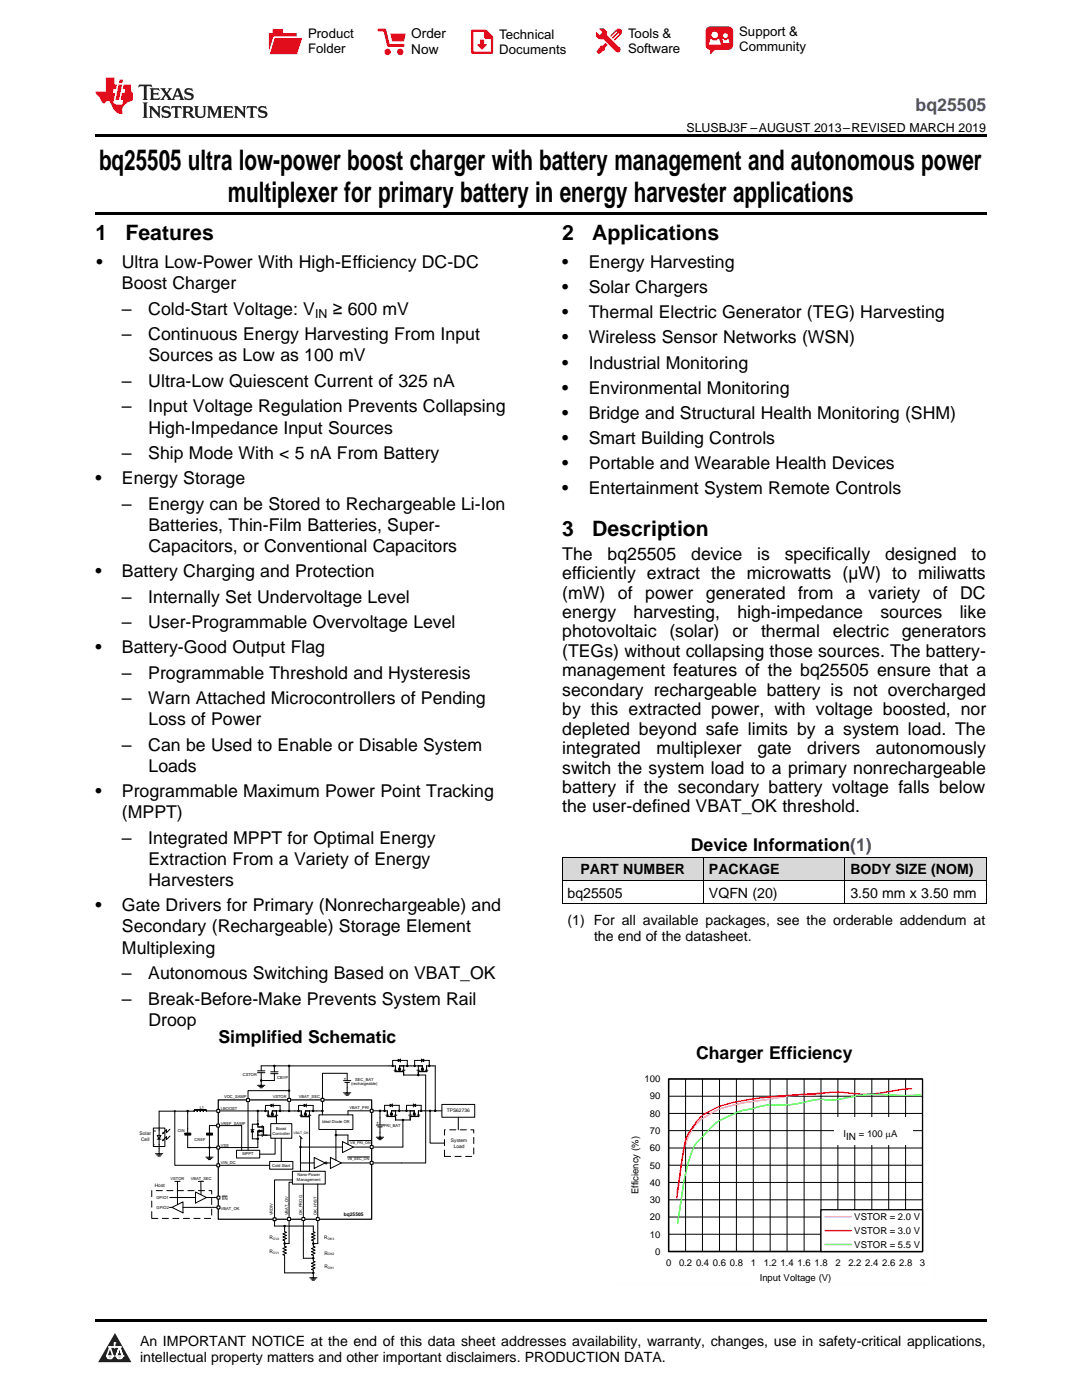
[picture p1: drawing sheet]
<svg xmlns="http://www.w3.org/2000/svg" width="216mm" height="279mm" viewBox="0 0 216 279" stroke-linecap="round" stroke-linejoin="round" font-family="sans-serif">
<g fill="#d8d8d8">
<path d="M112.2 171.1h28.2v4.7h-28.2z"/>
<path d="M140.4 171.1h28.2v4.7h-28.2z"/>
<path d="M168.6 171.1h28.2v4.7h-28.2z"/>
</g>
<path d="M22.9 266l3.3 5.9h-6.6z" fill="#231f20"/>
<path d="M21.3 270.6h1.2l-.3 .5h-.3a.53 .53 0 0 1-.6-.5z" fill-rule="evenodd" fill="#fff"/>
<path d="M21.3 270.6h1.2l-.3 .5h-.3a.53 .53 0 0 1-.6-.5z" fill="none" stroke="#231f20" stroke-width=".33"/>
<path d="M21.3 270.6l1.2 .1-.3 .4h-.5z" fill="none" stroke="#fff" stroke-width=".33"/>
<path d="M22.9 268.9h.1" fill="none" stroke="#fff" stroke-width=".33"/>
<path d="M22.9 268v.9z" fill="#fff"/>
<path d="M22.9 268v.9z" fill="none" stroke="#fff" stroke-width=".33"/>
<circle cx="22.9" cy="268" r=".16" fill="#fff"/>
<path d="M21.8 268.8h.1" fill="none" stroke="#fff" stroke-width=".33"/>
<path d="M21.8 268.8h2.2z" fill="#fff"/>
<path d="M21.8 268.8h2.2z" fill="none" stroke="#fff" stroke-width=".33"/>
<circle cx="24" cy="268.8" r=".16" fill="#fff"/>
<path d="M23.2 270.6h.1" fill="none" stroke="#fff" stroke-width=".33"/>
<path d="M23.8 268.8l-.6 1.8z" fill="#fff"/>
<path d="M23.8 268.8l-.6 1.8z" fill="none" stroke="#fff" stroke-width=".33"/>
<path d="M23.8 268.8l.7 1.8z" fill="#fff"/>
<path d="M23.8 268.8l.7 1.8z" fill="none" stroke="#fff" stroke-width=".33"/>
<path d="M24.4 270.6h.1" fill="none" stroke="#fff" stroke-width=".33"/>
<circle cx="21.3" cy="270.6" r=".16" fill="#fff"/>
<path d="M22 268.8l-.7 1.8z" fill="#fff"/>
<path d="M22 268.8l-.7 1.8z" fill="none" stroke="#fff" stroke-width=".33"/>
<path d="M22 268.8l.5 1.8z" fill="#fff"/>
<path d="M22 268.8l.5 1.8z" fill="none" stroke="#fff" stroke-width=".33"/>
<circle cx="22.5" cy="270.6" r=".16" fill="#fff"/>
<path d="M23.3 270.6h1.2a.63 .63 0 0 1-.6 .5 .63 .63 0 0 1-.6-.5z" fill-rule="evenodd" fill="#fff"/>
<path d="M23.3 270.6h1.2a.63 .63 0 0 1-.6 .5 .63 .63 0 0 1-.6-.5z" fill="none" stroke="#231f20" stroke-width=".33"/>
<path d="M23.3 270.6h1.2l-.4 .5h-.5z" fill="none" stroke="#fff" stroke-width=".33"/>
<path d="M23.2 270.6h.1" fill="none" stroke="#fff" stroke-width=".33"/>
<circle cx="24.5" cy="270.6" r=".16" fill="#fff"/>
<path d="M19 263.2h177.8v.5h-177.8z" fill="#000"/>
<g fill="none" stroke="#000" stroke-width=".2">
<path d="M133.4 215.3h50.7v34.5h-50.7M133.4 218.8h50.7M136.8 215.3v34.5M140.2 215.3v34.5M143.6 215.3v34.5M146.9 215.3v34.5M150.3 215.3v34.5M153.7 215.3v34.5M157 215.3v34.5M160.4 215.3v34.5M163.8 215.3v34.5M167.2 215.3v34.5"/>
<path d="M170.6 215.3v34.5M174 215.3v34.5M177.3 215.3v34.5M180.7 215.3v34.5M133.4 239.4h50.7M133.4 236h50.7M133.4 232.5h50.7M133.4 229.1h50.7M133.4 225.6h50.7M133.4 222.2h50.7M133.4 246.3h50.7M133.4 242.9h50.7"/>
</g>
<path d="M133.4 215.3h50.7v34.5h-50.7zM133.4 215.3v34.5h50.7" fill="none" stroke="#000" stroke-width=".26"/>
<path d="M163.5 218.5h-1.4a65.3 65.3 0 0 0-10.9 1.2 29.1 29.1 0 0 0-8.7 2.2 9.6 9.6 0 0 0-6 7.7l-1.4 8.4" fill="none" stroke="#f0f" stroke-width=".26"/>
<path d="M181.9 217.3a34.5 34.5 0 0 0-6.8 .9 36.5 36.5 0 0 1-8-.2l-9.2 .6a58.5 58.5 0 0 0-14.5 2.3l-1.3 .6a8.1 8.1 0 0 0-4.2 3.9 12.3 12.3 0 0 0-1.8 6.1l-1.1 7.6" fill="none" stroke="#f00" stroke-width=".26"/>
<path d="M183.6 218.5l-4.9 .1a30 30 0 0 0-11.5 .8l-1.4 .1a11.3 11.3 0 0 0-5.5 .5 31 31 0 0 1-7.3 .6l-2.4 .5a22.3 22.3 0 0 0-7.9 3.2l-2.4 2.4a7.9 7.9 0 0 0-2.7 4.6l-1 3.9-1.4 9" fill="none" stroke="#0f0" stroke-width=".26"/>
<path d="M163.8 241.4h20.3v8.4h-20.3z" fill-rule="evenodd" fill="#fff"/>
<path d="M163.8 241.4h20.3v8.4h-20.3z" fill="none" stroke="#000" stroke-width=".26"/>
<path d="M164.7 242.8h5.2" fill="none" stroke="#f0f" stroke-width=".26"/>
<path d="M164.7 245.6h5.2" fill="none" stroke="#f00" stroke-width=".26"/>
<path d="M164.7 248.4h5.2" fill="none" stroke="#0f0" stroke-width=".26"/>
<path d="M122.6 214.5h63.8v41.7h-63.8z" fill="none" stroke="#fefefe" stroke-width=".2" stroke-dasharray=".3 .1" stroke-linecap="butt"/>
<path d="M166.4 223.1h15.7v5.4h-15.7z" fill-rule="evenodd" fill="#fff"/>
<path d="M43.6 219.5h30.6v23.8h-30.6z" fill="none" stroke="#000" stroke-width=".24"/>
<path d="M54.5 243h.6v.6h-.6z" fill-rule="evenodd" fill="#fff"/>
<g fill="none" stroke="#000" stroke-width=".2">
<path d="M58.3 233.8h6.6v2.5h-6.6zM58.8 221.7h1.3v.9M59.6 221.7v-1.1h2.9v1.1M59.8 222.6h.6M60 222.9h1.8v.6M60.7 220.4l.4 .2-.4 .2zM60.7 222.6h.5M60.9 221.9l.3 .5h-.5zM61.1 220.3v.6M61.5 222.6h.5M61.8 221.7v.8M63.2 221.7h-2.3v.9"/>
<path d="M54.5 243h.6v.6h-.6z"/>
<circle cx="59.6" cy="221.7" r=".15"/>
<circle cx="62.5" cy="221.7" r=".15"/>
</g>
<g fill="#000">
<path d="M60.9 221.9l.3 .5h-.5zM60.7 220.4l.4 .2-.4 .2z"/>
<circle cx="59.6" cy="221.7" r=".15"/>
<circle cx="61.8" cy="221.7" r=".15"/>
<circle cx="62.5" cy="221.7" r=".15"/>
</g>
<path d="M64.1 219.2h.5v.6h-.5z" fill-rule="evenodd" fill="#fff"/>
<g fill="none" stroke="#000" stroke-width=".2">
<path d="M64.1 219.2h.5v.6h-.5zM64.3 219.8v1.9M68.5 215.7h1.5M68.5 218.1h1.5M68.8 218.3h1M68.8 216h.9M69 218.6h.5M69.3 215.7v-1.5h-5v5M69.3 216v2.1M52.2 221.7h1.3v.9M53 221.7v-1.1h2.9v1.1M53.2 222.6h.6"/>
<path d="M53.4 222.9h1.8v.6M54.1 220.4l.4 .2-.4 .2zM54.1 222.6h.5M54.3 221.9l.3 .5h-.5zM54.5 220.3v.6M54.9 222.6h.5M55.2 221.7v.8M58.8 221.7h-4.5v.9"/>
<circle cx="53" cy="221.7" r=".15"/>
<circle cx="55.9" cy="221.7" r=".15"/>
<circle cx="57.7" cy="221.7" r=".15"/>
</g>
<g fill="#000">
<path d="M54.3 221.9l.3 .5h-.5zM54.1 220.4l.4 .2-.4 .2z"/>
<circle cx="53" cy="221.7" r=".15"/>
<circle cx="55.2" cy="221.7" r=".15"/>
<circle cx="55.9" cy="221.7" r=".15"/>
<circle cx="57.7" cy="221.7" r=".15"/>
</g>
<path d="M57.4 219.2h.6v.6h-.6z" fill-rule="evenodd" fill="#fff"/>
<g fill="none" stroke="#000" stroke-width=".2">
<path d="M51.4 216.6h1.5M51.6 216.8h1M51.9 217.1h.5M52.1 212.7h5.6v6.5M52.1 215.4v1.2M57.4 219.2h.6v.6h-.6zM57.7 219.8v1.9M41.2 221.7h10.2v3.2h.9M50.1 225.5h.6M50.4 225.5l.2 .4h-.5zM51.4 224.4h-1v2.9h1M51.4 226.5h.9"/>
<path d="M51.7 225.5l.4 .2-.4 .3zM52.2 221.7h-.6M52.3 225.7h-.9v2.3M52.3 224.6v.6M52.3 225.5v.5M52.3 226.3v.5M52.6 224.8v1.7h.7"/>
<circle cx="51.4" cy="221.7" r=".15"/>
<circle cx="51.4" cy="224.4" r=".15"/>
<circle cx="51.4" cy="227.3" r=".15"/>
</g>
<g fill="#000">
<path d="M50.4 225.5l.2 .4h-.5zM51.7 225.5l.4 .2-.4 .3z"/>
<circle cx="51.4" cy="221.7" r=".15"/>
<circle cx="51.4" cy="226.5" r=".15"/>
<circle cx="51.4" cy="224.4" r=".15"/>
<circle cx="51.4" cy="227.3" r=".15"/>
</g>
<path d="M43.3 221.4h.5v.6h-.5z" fill-rule="evenodd" fill="#fff"/>
<path d="M41.1 230.9h1.4M41.3 231.2h1M41.6 231.4h.4M43.3 229h-1.5v1.9M43.3 221.4h.5v.6h-.5zM43.8 229h7.7M53.3 226.5h.7M54 224.2h4.2v3h-4.2zM55.2 223.5v.7" fill="none" stroke="#000" stroke-width=".2"/>
<path d="M43.3 228.7h.5v.6h-.5z" fill-rule="evenodd" fill="#fff"/>
<g fill="none" stroke="#000" stroke-width=".2">
<path d="M38.8 221.8h.1M38.8 221.8h-3.9v10.8h8.7M38.7 221.7h.1M38.8 221.7h.1M38.8 221.6h.1M38.8 221.5h.1zM38.9 221.5h.1zM39 221.5h.1M39.1 221.5h.1M39.1 221.5h.1zM39.2 221.5h.1M39.2 221.5l.1 .1z"/>
<path d="M39.3 221.5h.1M39.3 221.6h.1M39.4 221.6h.1M39.4 221.7h.1M39.4 221.8h.1M39.3 221.7h.1M39.4 221.5h.1M39.5 221.5h.1M39.6 221.5h.1M39.6 221.5h.1zM39.7 221.5h.1zM39.8 221.5h.1"/>
<path d="M39.9 221.5h.1M39.9 221.6h.1M40 221.6h.1M40 221.7h.1M39.9 221.8h.1M39.9 221.7h.1M40 221.5h.1M40.1 221.5h.1M40.2 221.5h.1M40.3 221.5h.1zM40.4 221.5h.1zM40.4 221.5l.1 .1z"/>
<path d="M40.5 221.5l.1 .1zM40.6 221.6h.1M40.6 221.7h.1M40.6 221.8h.1M40.7 221.5h.1M40.7 221.5h.1zM40.8 221.5h.1M40.8 221.5h.1zM40.9 221.5h.1zM41 221.5h.1zM41.1 221.5h.1M41.1 221.5l.1 .1z"/>
<path d="M41.1 221.6h.1zM41.2 221.6h.1M41.2 221.7h.1M43.3 228.7h.5v.6h-.5zM51.4 228v1"/>
</g>
<g fill="#000">
<path d="M38.8 221.5h.1z" fill-rule="evenodd"/>
<path d="M38.9 221.5h.1z" fill-rule="evenodd"/>
<path d="M38.9 221.5h.1z" fill-rule="evenodd"/>
<path d="M39.1 221.5h.1z" fill-rule="evenodd"/>
<path d="M39.2 221.5l.1 .1z" fill-rule="evenodd"/>
<path d="M39.6 221.5h.1z" fill-rule="evenodd"/>
<path d="M39.7 221.5h.1z" fill-rule="evenodd"/>
<path d="M39.7 221.5h.1z" fill-rule="evenodd"/>
<path d="M40.3 221.5h.1z" fill-rule="evenodd"/>
<path d="M40.3 221.5h.1z" fill-rule="evenodd"/>
<path d="M40.4 221.5h.1z" fill-rule="evenodd"/>
<path d="M40.4 221.5l.1 .1z" fill-rule="evenodd"/>
<path d="M40.5 221.5l.1 .1z" fill-rule="evenodd"/>
<path d="M40.7 221.5h.1z" fill-rule="evenodd"/>
<path d="M40.8 221.5h.1z" fill-rule="evenodd"/>
<path d="M40.9 221.5h.1z" fill-rule="evenodd"/>
<path d="M40.9 221.5h.1z" fill-rule="evenodd"/>
<path d="M41 221.5h.1z" fill-rule="evenodd"/>
<path d="M41.1 221.5l.1 .1z" fill-rule="evenodd"/>
<path d="M41.1 221.6h.1z" fill-rule="evenodd"/>
<circle cx="34.9" cy="221.8" r=".2"/>
</g>
<path d="M43.3 232.3h.5v.6h-.5z" fill-rule="evenodd" fill="#fff"/>
<path d="M43.3 232.3h.5v.6h-.5z" fill="none" stroke="#000" stroke-width=".2"/>
<path d="M30.6 225.1h2.3v3.7h-2.3z" fill-rule="evenodd" fill="#fff"/>
<path d="M30.6 225.1h2.3v3.7h-2.3z" fill="none" stroke="#000" stroke-width=".2"/>
<path d="M31.4 226.6h.7l-.3 .7z" fill="#fff"/>
<path d="M31 230.2h1.5M31.3 230.5h.9M31.4 226.6h.7l-.3 .7zM31.4 227.3h.7M31.5 230.7h.5M33.9 226.7l-.7 .7v-.5l-.6 .6M33.9 225.4l-.7 .6v-.5l-.6 .6M34.9 221.8h-3.1v8.4M43.8 232.6h10M53.8 231.8h4.6v1.5h-4.6zM56.1 227.2v4.6" fill="none" stroke="#000" stroke-width=".2"/>
<g fill="#000">
<path d="M32.5 227.2l.4 .4-.6 .2z" fill-rule="evenodd"/>
<path d="M32.5 225.8l.4 .4-.6 .2z" fill-rule="evenodd"/>
</g>
<path d="M63.1 243h.6v.6h-.6z" fill-rule="evenodd" fill="#fff"/>
<path d="M63.1 243h.6v.6h-.6z" fill="none" stroke="#000" stroke-width=".2"/>
<path d="M60.2 243h.6v.6h-.6z" fill-rule="evenodd" fill="#fff"/>
<g fill="none" stroke="#000" stroke-width=".2">
<path d="M60.2 243h.6v.6h-.6zM60.5 243.6v7.5h2M62.5 245.3v.5l.4 .2-.7 .3 .7 .3-.7 .3 .7 .3-.7 .3 .3 .1v1.1l.4 .2-.7 .3 .7 .3-.7 .3 .7 .3-.7 .3 .3 .2v1.1l.4 .1-.7 .3 .7 .3-.7 .3 .7 .3-.7 .3 .3 .2v.5M63.4 243.6v4.6h-.9"/>
<circle cx="62.5" cy="248.2" r=".15"/>
<circle cx="62.5" cy="251.1" r=".15"/>
</g>
<g fill="#000">
<circle cx="62.5" cy="248.2" r=".15"/>
<circle cx="62.5" cy="251.1" r=".15"/>
</g>
<path d="M57.4 243h.6v.6h-.6z" fill-rule="evenodd" fill="#fff"/>
<g fill="none" stroke="#000" stroke-width=".2">
<path d="M58.3 235.5h-3.5v7.5M58.3 235.9h-.6v7.1M60.5 236.3v6.7M61.8 223.5v10.2M63.2 221.7h1.1M63.4 236.3v6.7M54.8 243.6v1.1h7.7v.6M56.8 244.7v1.1l.4 .1-.8 .3 .8 .4-.8 .3 .8 .3-.8 .3 .4 .1v1.1l.4 .2-.8 .3 .8 .3-.8 .3 .8 .3-.8 .3 .4 .1v3.5M56.8 254h5.7v1M57.4 243h.6v.6h-.6zM57.7 243.6v4.6h-.9M61.8 255h1.5"/>
<path d="M62 255.2h1M62.3 255.5h.5"/>
<circle cx="56.8" cy="248.2" r=".15"/>
<circle cx="56.8" cy="244.7" r=".15"/>
<circle cx="62.5" cy="254" r=".15"/>
</g>
<g fill="#000">
<circle cx="56.8" cy="248.2" r=".15"/>
<circle cx="56.8" cy="244.7" r=".15"/>
<circle cx="62.5" cy="254" r=".15"/>
</g>
<path d="M43.3 238.7h.6v.6h-.6z" fill-rule="evenodd" fill="#fff"/>
<path d="M43.3 238.7h.6v.6h-.6z" fill="none" stroke="#000" stroke-width=".2"/>
<path d="M43.3 240.7h.6v.6h-.6z" fill-rule="evenodd" fill="#fff"/>
<path d="M68.3 227.8l2.2 1.1-2.2 1.1zM43.3 240.7h.6v.6h-.6z" fill="none" stroke="#000" stroke-width=".2"/>
<path d="M73.9 221.4h.5v.6h-.5z" fill-rule="evenodd" fill="#fff"/>
<g fill="none" stroke="#000" stroke-width=".2">
<path d="M68.1 232.1h12.1M69.4 221.7h4.5M70.5 228.9h9.9M73.9 221.4h.5v.6h-.5zM74.4 221.7h1.4v2.8M75.1 224.5h1.5M75.1 227h1.5M75.3 227.2h1M75.4 224.9h.9M75.6 227.4h.5M75.8 224.9v2.1"/>
<circle cx="64.3" cy="221.7" r=".15"/>
</g>
<circle cx="64.3" cy="221.7" r=".15" fill="#000"/>
<path d="M73.9 228.6h.5v.6h-.5z" fill-rule="evenodd" fill="#fff"/>
<g fill="none" stroke="#000" stroke-width=".2">
<path d="M73.9 228.6h.5v.6h-.5z"/>
<circle cx="75.8" cy="221.7" r=".15"/>
</g>
<circle cx="75.8" cy="221.7" r=".15" fill="#000"/>
<path d="M73.9 231.8h.5v.6h-.5z" fill-rule="evenodd" fill="#fff"/>
<g fill="none" stroke="#000" stroke-width=".2">
<path d="M84.9 214.6v17.5h-4.7M86.4 212.7h.4M86.8 212.7v9h-2M62.7 231l2.2 1.1-2.2 1.1zM64.3 221.7v.8M65.9 231l2.2 1.1-2.2 1.1zM67 225.4v6.1M69.4 226.5v1.9M69.4 221.7v.8M73.9 231.8h.5v.6h-.5zM86.8 221.7h1.4M88.2 220.4h6.5v2.6h-6.5z"/>
<path d="M91.4 223v2.5"/>
<circle cx="86.8" cy="221.7" r=".15"/>
</g>
<circle cx="86.8" cy="221.7" r=".15" fill="#000"/>
<path d="M88.7 225.5h5.8v5.3h-5.8z" fill="none" stroke="#000" stroke-width=".2" stroke-dasharray="1.2 .9"/>
<circle cx="65.1" cy="232.1" r=".18" fill="#fff"/>
<g fill="none" stroke="#000" stroke-width=".2">
<path d="M57.7 212.7h21.2v.9M57.7 212.7h.1M78.4 212.7v-1.1h2.9v1.1M78.6 213.6h.6M78.8 213.9h1.7v.6h4.4M79.4 211.4l.5 .2-.5 .3zM79.4 213.6h.6M79.7 213l.2 .4h-.4zM79.7 213.6v-.9h4.6v.9M79.9 211.3v.6M80.3 213.6h.5M80.5 212.7v.8"/>
<path d="M82.7 212.7v-1.1h3v1.1M83.2 213.6h.5M83.5 212.7v.8M84 213.6h.6M84.1 211.6l.5-.2v.5zM84.1 211.3v.6M84.3 213l.2 .4h-.4zM84.8 213.6h.6M85.2 213.9h-1.7v.6M86.4 212.7h-1.3v.9M36.9 226.2h1.2h-1.2M36.9 226.5h1.2h-1.2"/>
<path d="M37.5 221.7v4.5M37.5 226.5v2.5h4.3v-2.5M41.2 226.2h1.2h-1.2M41.2 226.5h1.2h-1.2M43.3 224.6h-1.5v1.6M59.8 226.7l.5 .6M60 228.9v3.2h2.7M60 228.9h8.3M60 227v1.9M65.2 232.1h.7M75.8 221.7h1.5v.9M76.7 221.7v-1.1h3v1.1"/>
<path d="M77 222.6h.6M77.2 222.8h1.7v.7h2.9v-.7h1.8M77.8 220.4l.5 .2-.5 .2zM77.8 222.6h.6M78.1 221.9l.2 .5h-.4zM78.1 222.6v-.9h4.6v.9M78.3 220.3v.6M78.7 222.6h.5M78.9 221.7v.8M80.4 223.5v5.4M81.1 221.7v-1.1h2.9v1.1M81.6 222.6h.5"/>
<path d="M81.8 221.7v.8M82.4 222.6h.5M82.5 220.6l.4-.2v.4zM82.5 220.3v.6M82.7 221.9l.2 .5h-.5zM83.2 222.6h.6M84.8 221.7h-1.3v.9"/>
<circle cx="57.7" cy="212.7" r=".15"/>
<circle cx="78.4" cy="212.7" r=".15"/>
<circle cx="81.3" cy="212.7" r=".15"/>
<circle cx="82.7" cy="212.7" r=".15"/>
<circle cx="83.5" cy="214.5" r=".15"/>
<circle cx="85.7" cy="212.7" r=".15"/>
<circle cx="37.4" cy="221.7" r=".15"/>
<circle cx="41.8" cy="229" r=".15"/>
<circle cx="60" cy="228.9" r=".15"/>
<circle cx="65.1" cy="232.1" r=".18"/>
<circle cx="76.7" cy="221.7" r=".15"/>
<circle cx="79.7" cy="221.7" r=".15"/>
<circle cx="80.4" cy="223.5" r=".15"/>
<circle cx="81.1" cy="221.7" r=".15"/>
<circle cx="84" cy="221.7" r=".15"/>
</g>
<g fill="#000">
<path d="M79.7 213l.2 .4h-.4zM79.4 211.4l.5 .2-.5 .3zM84.1 211.6l.5-.2v.5zM84.3 213l.2 .4h-.4zM78.1 221.9l.2 .5h-.4zM77.8 220.4l.5 .2-.5 .2zM82.5 220.6l.4-.2v.4zM82.7 221.9l.2 .5h-.5z"/>
<circle cx="57.7" cy="212.7" r=".15"/>
<circle cx="78.4" cy="212.7" r=".15"/>
<circle cx="80.5" cy="212.7" r=".15"/>
<circle cx="81.3" cy="212.7" r=".15"/>
<circle cx="82.7" cy="212.7" r=".15"/>
<circle cx="83.5" cy="212.7" r=".15"/>
<circle cx="83.5" cy="214.5" r=".15"/>
<circle cx="85.7" cy="212.7" r=".15"/>
<circle cx="37.4" cy="221.7" r=".15"/>
<circle cx="41.8" cy="229" r=".15"/>
<circle cx="60" cy="228.9" r=".15"/>
<circle cx="76.7" cy="221.7" r=".15"/>
<circle cx="78.9" cy="221.7" r=".15"/>
<circle cx="79.7" cy="221.7" r=".15"/>
<circle cx="80.4" cy="223.5" r=".15"/>
<circle cx="81.1" cy="221.7" r=".15"/>
<circle cx="81.8" cy="221.7" r=".15"/>
<circle cx="84" cy="221.7" r=".15"/>
</g>
<path d="M43.2 224.3h.6v.6h-.6z" fill-rule="evenodd" fill="#fff"/>
<path d="M43.2 224.3h.6v.6h-.6z" fill="none" stroke="#000" stroke-width=".2"/>
<path d="M49.2 219.3h.6v.5h-.6z" fill-rule="evenodd" fill="#fff"/>
<g fill="none" stroke="#000" stroke-width=".2">
<path d="M112.2 175.7h84.6M112.2 171.1h84.6M112.2 171.1v9.3M140.4 171.1v9.3M168.6 171.1v9.3M196.8 171.1v9.3M112.2 180.4h84.6M49.2 219.3h.6v.5h-.6zM49.5 219.8v9.8M51.4 214.1h1.5M51.4 213.7h1.5M52.1 212.7v1"/>
<path d="M52.1 214.1v1.3M54 214.3h1.5M54 213.9h1.5M54.8 212.7v1.2M54.8 214.3v1.3h-2.7M57.7 217.7h-8.2v1.6M33.9 239h5.1M34.9 235.8h1M35.4 235.8v4.6M39 237.9l2.2 1.1-2.2 1.1zM39.6 235.8h1M40.1 235.9v2.5"/>
<path d="M43.3 239h-2.1M43.8 224.6h4.4v5M44.3 238.7h1M47.2 229.6h4.6v1.5h-4.6zM54.9 227.2v3.1h-3.1M60 228.9v4.9M63.6 222.5h6.8v2.9h-6.8zM67 226.5h2.4M69.4 230.9h4.3M69.7 227.6h4.3M85.8 221.7v6.4h2.9M33.8 241h.5"/>
<path d="M34.3 241l2.2-1.1v2.2zM43.3 241h-6.8"/>
<circle cx="52.1" cy="215.6" r=".15"/>
<circle cx="54.8" cy="212.7" r=".15"/>
<circle cx="57.7" cy="217.7" r=".15"/>
<circle cx="67" cy="226.5" r=".15"/>
</g>
<g fill="#000">
<circle cx="52.1" cy="215.6" r=".15"/>
<circle cx="54.8" cy="212.7" r=".15"/>
<circle cx="57.7" cy="217.7" r=".15"/>
<circle cx="67" cy="226.5" r=".15"/>
<circle cx="85.8" cy="221.7" r=".24"/>
</g>
<path d="M30.3 237.6h11.9v5.6h-11.9z" fill="none" stroke="#000" stroke-width=".2" stroke-dasharray="1.2 .9"/>
<path d="M19 26.8h177.8v.6h-177.8zM19 42.3h177.8v.5h-177.8z" fill="#000"/>
<path d="M27.7 16.9l-.1 .6 .6-.3h.5v.2v2.2l-.2 .4h1l-.2-.4v-2.2v-.2h.5l.6 .3-.2-.6zM29.9 17.6l.2 .4v1.6l-.2 .4h1.9l.1-.6a1.09 1.09 0 0 1-1.3 .1v-.6h.6l.4 .2v-.7l-.2 .2h-.8v-.6l.2-.1a1.01 1.01 0 0 1 1 .3l-.1-.6zM32 17.6l.9 1.2-1 1.2h.9l-.2-.3 .5-.7 .5 .7-.3 .3h1.7l-.2-.3 .1-.4h1l.1 .4-.2 .3h1l-.3-.4-.7-2h-.5l-1 2.2-.8-1.1 .9-1.1h-.9l.2 .2-.4 .7-.4-.7 .2-.2zM35.4 18l.4 1h-.8zM37 17.7a.66 .66 0 0 0-.2 .8 .66 .66 0 0 0 .6 .4l.7 .2 .1 .2a.8 .8 0 0 1-.7 .4 .8 .8 0 0 1-.7-.5l.1 .8 .2-.2a.94 .94 0 0 0 1.1 .1 .94 .94 0 0 0 .4-.9 1.48 1.48 0 0 0-1.3-.6v-.4a1.1 1.1 0 0 1 1.2 .2l-.2-.6-.2 .1-.5-.1zM28.5 20.4l.2 .4v2.3l-.2 .4h1l-.2-.4v-2.3l.2-.4zM29.7 21.2l.2 .4v1.5l-.2 .4h.8l-.3-.4 .1-1.3 1.6 1.8v-2l.2-.4h-.7l.2 .2v1.1l-1.2-1.3zM32.5 21.3a.66 .66 0 0 0-.2 .8 .66 .66 0 0 0 .6 .4l.6 .2 .2 .2a.8 .8 0 0 1-.8 .4 .8 .8 0 0 1-.7-.5l.2 .7 .2-.1a.94 .94 0 0 0 1 .1 .94 .94 0 0 0 .5-1 1.47 1.47 0 0 0-1.3-.6l-.1-.3a1.1 1.1 0 0 1 1.3 .2l-.2-.6-.2 .1-.5-.2zM34.3 21.2l-.2 .6a.64 .64 0 0 1 .8-.3v1.6l-.2 .4h1l-.3-.4 .1-1.6a.66 .66 0 0 1 .8 .3l-.2-.6zM36.3 21.2l.3 .4v1.5l-.3 .4h1l-.2-.2v-.7h.5l.1 .1a.8 .8 0 0 0 1.2 .7l-1-1a.62 .62 0 0 0 .6-.5 .62 .62 0 0 0-.6-.7zM37.1 21.5h.1a.48 .48 0 0 1 .6 0 .48 .48 0 0 1 .1 .6l-.2 .1-.6 .1zM38.7 21.2l.2 .2a2.29 2.29 0 0 0 .4 2 1.05 1.05 0 0 0 1.7-.7v-1.3l.2-.2h-.8l.2 .4v1.1a.61 .61 0 0 1-.6 .6 .61 .61 0 0 1-.6-.6v-1.1l.3-.4zM41.3 21.2l.3 .4v1.5l-.3 .4h.8l-.2-.4v-1.4l.8 1.9 .9-1.9v1.4l-.2 .4h.9l-.2-.4v-1.5l.2-.4h-.8l-.7 1.5-.6-1.5zM44.5 21.2l.2 .4v1.5l-.2 .4h1.9l.2-.6a1.1 1.1 0 0 1-1.4 .2v-.7h.6l.4 .2v-.6l-.2 .1-.8 .1v-.6l.2-.1a1.02 1.02 0 0 1 1.1 .2l-.2-.5zM46.7 21.2l.2 .4v1.5l-.2 .4h.8l-.3-.4 .1-1.3 1.6 1.8v-2l.2-.4h-.7l.2 .2v1.1l-1.2-1.3zM49.3 21.2l-.1 .6a.64 .64 0 0 1 .8-.3v1.6l-.3 .4h1l-.2-.4v-1.6a.66 .66 0 0 1 .8 .3l-.1-.6zM51.7 21.3a.66 .66 0 0 0-.2 .7 .66 .66 0 0 0 .7 .5l.6 .2 .1 .2a.8 .8 0 0 1-.7 .4 .8 .8 0 0 1-.7-.5l.1 .7 .2-.1a.94 .94 0 0 0 1.1 .1 .94 .94 0 0 0 .4-1 1.48 1.48 0 0 0-1.2-.6l-.1-.3a1.1 1.1 0 0 1 1.2 .2l-.2-.6-.1 .1-.6-.2z" fill="#231f20"/>
<path d="M21.1 15.5v2.8h-2v.4l.9 .9a.96 .96 0 0 0 1 1 .59 .59 0 0 1 .5-.4 .59 .59 0 0 1 .5 .3l.4 .8a1.61 1.61 0 0 0 2.1 1.3 1.63 1.63 0 0 1 1.1-2.2l.9-.3v-1.5a1.6 1.6 0 0 1-.4-1.7h-1.4l-.2 .9h.5l-.2 .8h-.5l-.2 1v.3h.5l-.2 .9h-.7a.74 .74 0 0 1-1-.6l.3-1.6h-.5l.2-.8h.5l.1-.9h-.4v-1.4zM23.7 16.9l-.7 3h.8l.6-3zM23.8 15.9l-.1 .7h.7l.2-.7z" fill="#ee1d23"/>
<g fill="#d60000">
<path d="M54.4 5.8h2v.8h2.8v4.2h-5.5v-4.2h.7z" fill-rule="evenodd"/>
<path d="M54.7 7.5h5.6l-1 3.3h-5.6z" fill-rule="evenodd"/>
</g>
<path d="M54.6 7.4h5.8l-.1 .1h-5.5l-1.1 3.3z" fill-rule="evenodd" fill="#fff"/>
<path d="M54.6 7.4h5.8l-.1 .1h-5.5l-1.1 3.3z" fill="none" stroke="#fff" stroke-width=".2"/>
<path d="M75.6 6h1.2l.7 3.1h3" fill="none" stroke="#d60000" stroke-width=".56"/>
<g fill="#d60000">
<path d="M77.9 6.7h3.1l-.4 1.5h-2.3z" fill-rule="evenodd"/>
<circle cx="77.3" cy="10.4" r=".64"/>
<circle cx="79.9" cy="10.4" r=".64"/>
</g>
<path d="M94.2 6.2h2.7l1.3 1.2v3.1h-4z" fill="none" stroke="#d60000" stroke-width=".44"/>
<g fill="#d60000">
<path d="M95.8 7.9h.8v1h.6l-1 1.1-1-1v-.1h.6z" fill-rule="evenodd"/>
<path d="M96.6 6.2h.3l1.3 1.2v.4h-1.3l-.3-.4z" fill-rule="evenodd"/>
<path d="M119.6 5.7h.9l.6 .6 .1 .7 2.5 2.5-.8 .8-2.3-2.3-1.1-.2-.6-.6v-.8l.7 .6 .5-.4v-.2l-.4-.5z" fill-rule="evenodd"/>
<path d="M119.9 9.1h.4l.5-.5 .4 .4-.5 .5v.4l-1.2 .9-.5-.5z" fill-rule="evenodd"/>
<path d="M123 5.9a.67 .67 0 0 1 .9 0 .67 .67 0 0 1 0 .9z" fill-rule="evenodd"/>
<path d="M123 5.9l.9 .9-1.2 1.2h-.2l.1-.2 .9-.9 .1-.2h-.3l-.9 1h-.2v-.2l.9-1 .1-.2h-.3l-.9 1h-.2v-.2z" fill-rule="evenodd"/>
<circle cx="123.3" cy="9.9" r=".54"/>
</g>
<path d="M121.1 6.3l-.1 .7" fill="none" stroke="#d60000" stroke-width=".2"/>
<g fill="#d60000">
<path d="M141.1 5.5l.6-.2h3.6a.95 .95 0 0 1 1 .9v2.8a.95 .95 0 0 1-1 .9h-3.6a.95 .95 0 0 1-.9-.9v-2.8z" fill-rule="evenodd"/>
<path d="M141.7 9.9h.9l-.7 .9h-.2z" fill-rule="evenodd"/>
</g>
<g fill="#fff">
<path d="M144.3 8.6h1.3z"/>
<path d="M141.8 7.8h.3l.1 .2h.8l.2-.2h.3l.4 1.1h-2.5z" fill-rule="evenodd"/>
<path d="M144.2 7.8h.2l.2 .2h.4l.2-.2h.2l.2 .8h-1.3z" fill-rule="evenodd"/>
<circle cx="142.6" cy="6.9" r=".65"/>
<circle cx="144.8" cy="7.1" r=".48"/>
</g>
<g font-size="5.6">
<text x="19.8" y="33.9">bq25505 ultra low-power boost charger with battery management and autonomous power</text>
<text x="45.5" y="40.3">multiplexer for primary battery in energy harvester applications</text>
</g>
<g font-size="4.2">
<text x="19" y="47.8">1</text>
<text x="25" y="47.8">Features</text>
<text x="112.2" y="47.8">2</text>
<text x="118.2" y="47.8">Applications</text>
<text x="112.2" y="107">3</text>
<text x="118.2" y="107">Description</text>
</g>
<text font-size="3.5" fill="#00f" x="182.7" y="22.2">bq25505</text>
<g font-size="3.5">
<text x="19.2" y="53.5">•</text>
<text x="24.3" y="53.5">Ultra Low-Power With High-Efficiency DC-DC</text>
<text x="112.2" y="53.5">•</text>
<text x="117.5" y="53.5">Energy Harvesting</text>
<text x="24.3" y="57.7">Boost Charger</text>
<text x="112.2" y="58.5">•</text>
<text x="117.5" y="58.5">Solar Chargers</text>
<text x="24.3" y="62.8">–</text>
<text x="29.6" y="62.8">Cold-Start Voltage: V</text>
<text x="66.4" y="62.8">≥ 600 mV</text>
<text x="112.2" y="63.5">•</text>
<text x="117.5" y="63.5">Thermal Electric Generator (TEG) Harvesting</text>
<text x="24.3" y="67.9">–</text>
<text x="29.6" y="67.9">Continuous Energy Harvesting From Input</text>
<text x="112.2" y="68.5">•</text>
<text x="117.5" y="68.5">Wireless Sensor Networks (WSN)</text>
<text x="24.3" y="77.2">–</text>
<text x="29.6" y="77.2">Ultra-Low Quiescent Current of 325 nA</text>
<text x="29.6" y="72.1">Sources as Low as 100 mV</text>
<text x="112.2" y="73.6">•</text>
<text x="117.5" y="73.6">Industrial Monitoring</text>
<text x="24.3" y="82.3">–</text>
<text x="29.6" y="82.3">Input Voltage Regulation Prevents Collapsing</text>
<text x="112.2" y="78.6">•</text>
<text x="112.2" y="83.6">•</text>
<text x="117.5" y="78.6">Environmental Monitoring</text>
<text x="117.5" y="83.6">Bridge and Structural Health Monitoring (SHM)</text>
<text x="29.6" y="86.5">High-Impedance Input Sources</text>
<text x="112.2" y="88.6">•</text>
<text x="117.5" y="88.6">Smart Building Controls</text>
<text x="24.3" y="91.6">–</text>
<text x="29.6" y="91.6">Ship Mode With &lt; 5 nA From Battery</text>
<text x="112.2" y="93.6">•</text>
<text x="117.5" y="93.6">Portable and Wearable Health Devices</text>
<text x="19" y="96.6">•</text>
<text x="24.3" y="96.6">Energy Storage</text>
<text x="24.3" y="101.7">–</text>
<text x="29.6" y="101.7">Energy can be Stored to Rechargeable Li-Ion</text>
<text x="112.2" y="98.6">•</text>
<text x="117.5" y="98.6">Entertainment System Remote Controls</text>
<text x="29.6" y="105.9">Batteries, Thin-Film Batteries, Super-</text>
<text x="29.6" y="110.2">Capacitors, or Conventional Capacitors</text>
<text x="112.2" y="111.7">The</text>
<text x="121.2" y="111.7">bq25505</text>
<text x="137.9" y="111.7">device</text>
<text x="151.1" y="111.7">is</text>
<text x="156.6" y="111.7">specifically</text>
<text x="176.6" y="111.7">designed</text>
<text x="193.9" y="111.7">to</text>
<text x="19" y="115.2">•</text>
<text x="24.3" y="115.2">Battery Charging and Protection</text>
<text x="112.2" y="115.6">efficiently extract the microwatts (µW) to miliwatts</text>
<text x="112.2" y="119.5">(mW)</text>
<text x="123.3" y="119.5">of</text>
<text x="128.7" y="119.5">power</text>
<text x="140.9" y="119.5">generated</text>
<text x="159.2" y="119.5">from</text>
<text x="168.8" y="119.5">a</text>
<text x="173.3" y="119.5">variety</text>
<text x="186.2" y="119.5">of</text>
<text x="191.6" y="119.5">DC</text>
<text x="24.3" y="120.3">–</text>
<text x="24.3" y="125.3">–</text>
<text x="29.6" y="120.3">Internally Set Undervoltage Level</text>
<text x="29.6" y="125.3">User-Programmable Overvoltage Level</text>
<text x="112.2" y="123.3">energy</text>
<text x="126.4" y="123.3">harvesting,</text>
<text x="147.1" y="123.3">high-impedance</text>
<text x="175.7" y="123.3">sources</text>
<text x="191.5" y="123.3">like</text>
<text x="19" y="130.4">•</text>
<text x="24.3" y="130.4">Battery-Good Output Flag</text>
<text x="112.2" y="127.2">photovoltaic</text>
<text x="112.2" y="131.1">(TEGs) without collapsing those sources. The battery-</text>
<text x="133.6" y="127.2">(solar)</text>
<text x="146.1" y="127.2">or</text>
<text x="151.9" y="127.2">thermal</text>
<text x="166.2" y="127.2">electric</text>
<text x="179.9" y="127.2">generators</text>
<text x="24.3" y="135.4">–</text>
<text x="29.6" y="135.4">Programmable Threshold and Hysteresis</text>
<text x="112.2" y="135">management features of the bq25505 ensure that a</text>
<text x="24.3" y="140.5">–</text>
<text x="29.6" y="140.5">Warn Attached Microcontrollers of Pending</text>
<text x="112.2" y="138.9">secondary rechargeable battery is not overcharged</text>
<text x="112.2" y="142.7">by this extracted power, with voltage boosted, nor</text>
<text x="24.3" y="149.8">–</text>
<text x="29.6" y="149.8">Can be Used to Enable or Disable System</text>
<text x="29.6" y="144.7">Loss of Power</text>
<text x="112.2" y="146.6">depleted beyond safe limits by a system load. The</text>
<text x="29.6" y="154.1">Loads</text>
<text x="112.2" y="150.5">integrated</text>
<text x="112.2" y="154.4">switch the system load to a primary nonrechargeable</text>
<text x="131" y="150.5">multiplexer</text>
<text x="151.1" y="150.5">gate</text>
<text x="161.1" y="150.5">drivers</text>
<text x="174.8" y="150.5">autonomously</text>
<text x="19" y="159.1">•</text>
<text x="24.3" y="159.1">Programmable Maximum Power Point Tracking</text>
<text x="112.2" y="158.3">battery if the secondary battery voltage falls below</text>
<text x="24.3" y="163.3">(MPPT)</text>
<text x="112.2" y="162.1">the user-defined VBAT_OK threshold.</text>
<text x="24.3" y="168.4">–</text>
<text x="29.6" y="168.4">Integrated MPPT for Optimal Energy</text>
<text x="29.6" y="172.6">Extraction From a Variety of Energy</text>
<text x="137.8" y="169.9">Device Information(1)</text>
<text x="29.6" y="176.8">Harvesters</text>
<text x="19" y="181.9">•</text>
<text x="24.3" y="181.9">Gate Drivers for Primary (Nonrechargeable) and</text>
<text x="24.3" y="186.1">Secondary (Rechargeable) Storage Element</text>
<text x="24.3" y="190.3">Multiplexing</text>
<text x="24.3" y="195.4">–</text>
<text x="29.6" y="195.4">Autonomous Switching Based on VBAT_OK</text>
<text x="24.3" y="200.5">–</text>
<text x="29.6" y="200.5">Break-Before-Make Prevents System Rail</text>
<text x="29.6" y="204.7">Droop</text>
<text x="43.6" y="208.2">Simplified Schematic</text>
<text x="138.9" y="211.4">Charger Efficiency</text>
</g>
<g font-size="2.8">
<text x="113.2" y="179.2">bq25505</text>
<text x="115.8" y="174.5">PART NUMBER</text>
<text x="141.5" y="174.5">PACKAGE</text>
<text x="141.5" y="179.2">VQFN (20)</text>
<text x="169.7" y="174.5">BODY SIZE (NOM)</text>
<text x="169.7" y="179.2">3.50 mm x 3.50 mm</text>
<text x="113.2" y="184.7">(1) For all available packages, see the orderable addendum at</text>
<text x="118.5" y="187.9">the end of the datasheet.</text>
<text x="27.9" y="268.6">An IMPORTANT NOTICE at the end of this data sheet addresses availability, warranty, changes, use in safety-critical applications,</text>
<text x="27.9" y="271.8">intellectual property matters and other important disclaimers. PRODUCTION DATA.</text>
</g>
<g font-size="2.7">
<text x="82.1" y="7.7">Order</text>
<text x="82.1" y="10.7">Now</text>
</g>
<g font-size="2.6">
<text x="61.5" y="7.6">Product</text>
<text x="61.5" y="10.6">Folder</text>
<text x="99.6" y="7.8">Technical</text>
<text x="99.6" y="10.8">Documents</text>
<text x="125.3" y="7.6">Tools &amp;</text>
<text x="125.3" y="10.6">Software</text>
<text x="147.5" y="7.2">Support &amp;</text>
<text x="147.5" y="10.2">Community</text>
</g>
<g font-size="2.5">
<text x="137" y="26.3">SLUSBJ3F –AUGUST 2013–REVISED MARCH 2019</text>
<text x="62.9" y="63.5">IN</text>
</g>
<text font-size="2" x="168.8" y="227.6">IN</text>
<g font-size="1.9">
<text x="128.6" y="216">100</text>
<text x="129.7" y="219.4">90</text>
<text x="129.7" y="226.3">70</text>
<text x="129.7" y="222.9">80</text>
<text x="168.3" y="226.9">I</text>
<text x="171.4" y="226.9">= 100 P</text>
<text x="177.8" y="226.9">A</text>
<text x="129.7" y="233.2">50</text>
<text x="129.7" y="229.8">60</text>
<text x="127.4" y="238.4" transform="rotate(-90 127.4 238.4)">Efficiency (%)</text>
<text x="129.7" y="236.7">40</text>
<text x="129.7" y="243.5">20</text>
<text x="129.7" y="240.1">30</text>
<text x="170.5" y="243.5">VSTOR = 2.0 V</text>
<text x="129.7" y="247">10</text>
<text x="130.7" y="250.4">0</text>
<text x="170.5" y="246.3">VSTOR = 3.0 V</text>
<text x="170.5" y="249.1">VSTOR = 5.5 V</text>
<text x="132.9" y="252.7">0</text>
<text x="135.5" y="252.7">0.2 0.4 0.6 0.8</text>
<text x="149.8" y="252.7">1</text>
<text x="151.6" y="255.8">Input Voltage (V)</text>
<text x="152.4" y="252.7">1.2 1.4 1.6 1.8</text>
<text x="166.7" y="252.7">2</text>
<text x="169.3" y="252.7">2.2 2.4 2.6 2.8</text>
<text x="183.6" y="252.7">3</text>
</g>
<g font-size="1">
<text x="89.1" y="222">TPS62736</text>
<text x="27.9" y="226.5">Solar</text>
<text x="28.2" y="227.6">Cell</text>
<text x="90" y="227.8">System</text>
<text x="90.5" y="229">Load</text>
<text x="30.9" y="236.9">Host</text>
<text x="68.6" y="242.7">bq25505</text>
<text x="53.8" y="247.3">R</text>
<text x="53.8" y="250.1">R</text>
<text x="64.7" y="247.3">R</text>
<text x="64.7" y="250.4">R</text>
<text x="64.7" y="253">R</text>
</g>
<g font-size=".8">
<text x="48.5" y="214.6">CSTOR</text>
<text x="55.3" y="215.3">CBYP</text>
<text x="68.6" y="215.5">+</text>
<text x="70.9" y="215.7">SEC_BAT</text>
<text x="39.9" y="221.3">L1</text>
<text x="44.1" y="221.6">LBOOST</text>
<text x="44.7" y="219.2">VOC_SAMP</text>
<text x="54.4" y="219.1">VSTOR</text>
<text x="59.6" y="219.1">VBAT_SEC</text>
<text x="69.7" y="221.3">VBAT_PRI</text>
<text x="70.1" y="216.6">(rechargeable)</text>
<text x="30.7" y="225.9">+</text>
<text x="35.5" y="225.9">CIN</text>
<text x="38.8" y="227.7">CREF</text>
<text x="44.1" y="224.4">VREF_SAMP</text>
<text x="54.4" y="226.4">Controller</text>
<text x="55.1" y="225.5">Boost</text>
<text x="64.3" y="224.2">Ideal Diode OR</text>
<text x="75.1" y="224.4">+</text>
<text x="76.6" y="225">PRI_BAT</text>
<text x="30.7" y="228.7">-</text>
<text x="44.1" y="229">VSS</text>
<text x="44.1" y="232.4">VIN_DC</text>
<text x="48.4" y="230.6">MPPT</text>
<text x="54.3" y="232.8">Cold Start</text>
<text x="31.2" y="239.3">GPIO1</text>
<text x="34" y="235.4">VSTOR</text>
<text x="38.1" y="235.4">VBAT_SEC</text>
<text x="44.3" y="239.5">EN</text>
<text x="59.3" y="235.8">Management</text>
<text x="59.4" y="234.8">Nano-Power</text>
<text x="31.2" y="241.2">GPIO2</text>
<text x="44.1" y="241.5">VBAT_OK</text>
<text x="54.5" y="242.6" transform="rotate(-90 54.5 242.6)">VRDIV</text>
<text x="57.5" y="242.5" transform="rotate(-90 57.5 242.5)">VBAT_OV</text>
<text x="60.3" y="242.5" transform="rotate(-90 60.3 242.5)">OK_PROG</text>
<text x="63.2" y="242.6" transform="rotate(-90 63.2 242.6)">OK_HYST</text>
</g>
<g font-size=".7">
<text x="69.3" y="231.6">VB_SEC_ON</text>
<text x="69.9" y="228.3">VB_PRI_ON</text>
</g>
<g font-size=".6">
<text x="58.6" y="226.3">VBAT_OK</text>
<text x="54.5" y="247.4">OV2</text>
<text x="54.5" y="250.2">OV1</text>
<text x="65.4" y="247.4">OK3</text>
<text x="65.4" y="250.5">OK2</text>
<text x="65.4" y="253.2">OK1</text>
</g>
</svg>
